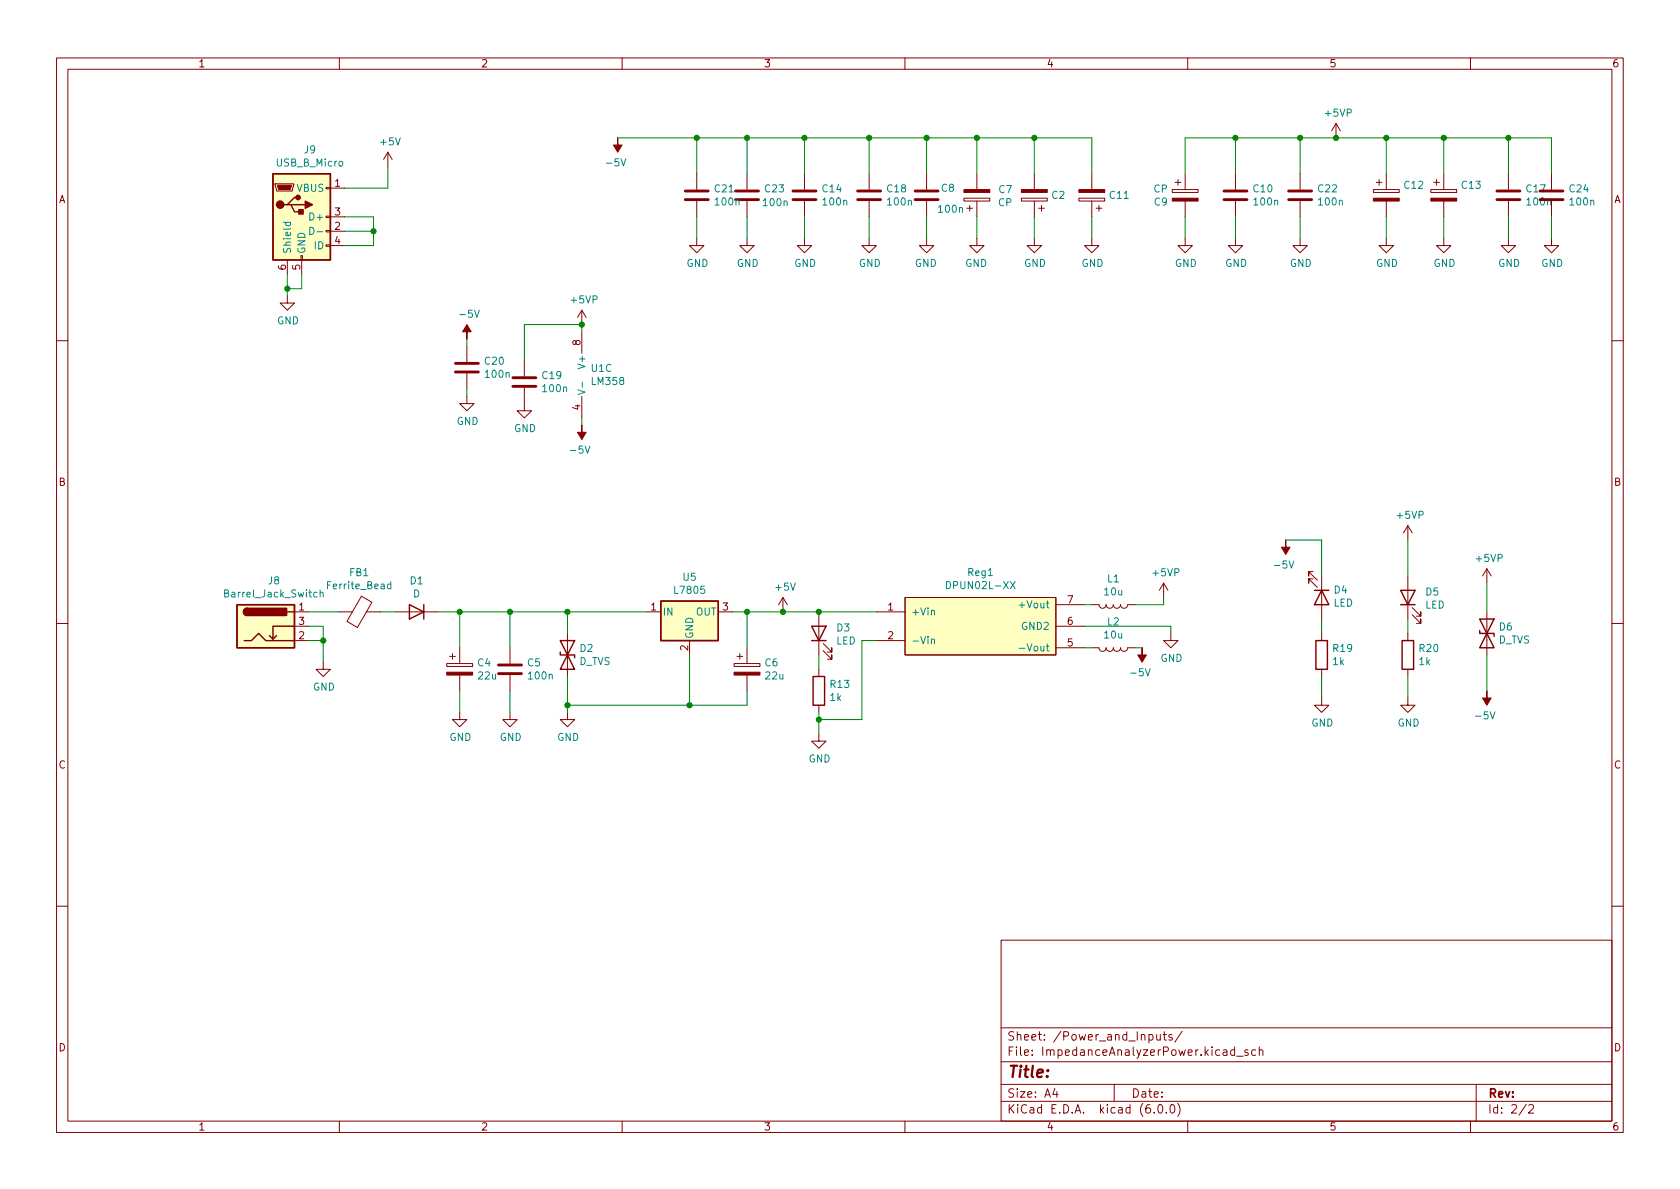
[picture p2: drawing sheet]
<svg xmlns="http://www.w3.org/2000/svg" width="297mm" height="210mm" viewBox="0 0 297 210" stroke-linecap="round" stroke-linejoin="round" font-family="sans-serif">
<g fill="none" stroke="#840000" stroke-width=".18">
<path d="M10 10.2h277v190.1h-277zM12 12.2h273v186.1h-273zM60 10.2v2M110 10.2v2M160 10.2v2M210 10.2v2M260 10.2v2M48.6 32.5h3.3v.3l-.2 1h-2.8zM57.7 38.2h.7v.3h-.7zM57.7 33.1h.7v.3h-.7zM58.4 33.3h2.6M58.4 38.3h2.6"/>
<path d="M68.6 26.9l-.8 1.3M68.6 26.9v2.6M68.6 26.9l.7 1.3M123.2 30.7v2.8M123.2 35.6v2.7M132.1 30.7v2.8M132.1 35.6v2.7M142.2 30.7v2.8M142.2 35.6v2.7M153.7 30.7v2.8M153.7 35.6v2.7M163.8 30.7v2.8"/>
<path d="M163.8 35.6v2.7M170.4 35h4.6v.6h-4.6zM170.9 36.8h1.1M171.4 36.3v1M172.7 30.7v2.8M172.7 35.6v2.7M180.6 35h4.6v.6h-4.6zM182.9 30.7v2.8M182.9 35.6v2.7M183.6 36.8h1.1M184.1 36.3v1M190.8 35h4.5v.6h-4.5z"/>
<path d="M193 30.7v2.8M193 35.6v2.7M193.8 36.8h1M194.3 36.3v1M207.3 33.5h4.5v.5h-4.5zM207.8 32.3h1M208.3 31.7v1.1M209.5 30.7v2.8M209.5 35.6v2.7M218.4 30.7v2.8M218.4 35.6v2.7M229.9 30.7v2.8"/>
<path d="M229.9 35.6v2.7M236.2 21.8l-.7 1.3M236.2 21.8v2.6M236.2 21.8l.8 1.3M242.8 33.5h4.6v.5h-4.6zM243.3 32.3h1M243.8 31.7v1.1M245.1 30.7v2.8M245.1 35.6v2.7M253 33.5h4.6v.5h-4.6zM253.5 32.3h1M254 31.7v1.1"/>
<path d="M255.3 30.7v2.8M255.3 35.6v2.7M266.7 30.7v2.8M266.7 35.6v2.7M274.3 30.7v2.8M274.3 35.6v2.7M50.8 52.3v1.3h1.3l-1.3 1.3-1.3-1.3h1.3M50.8 46v2.5M53.2 45.2h.3v.8h-.3zM53.3 46v2.5M57.7 43.3h.7v.3h-.7zM57.7 40.8h.7v.2h-.7z"/>
<path d="M58.4 40.9h2.6M58.4 43.4h2.6M102.9 54.9v2.5M102.9 58.7v3.8M102.9 54.9l-.8 1.2M102.9 54.9l.7 1.2M123.2 42.2v1.2h1.3l-1.3 1.3-1.3-1.3h1.3M132.1 42.2v1.2h1.2l-1.2 1.3-1.3-1.3h1.3M142.2 42.2v1.2h1.3l-1.3 1.3-1.2-1.3h1.2M153.7 42.2v1.2h1.2l-1.2 1.3-1.3-1.3h1.3M163.8 42.2v1.2h-1.2l1.2 1.3 1.3-1.3h-1.3M172.7 42.2v1.2h-1.3l1.3 1.3 1.3-1.3h-1.3"/>
<path d="M182.9 42.2v1.2h1.2l-1.2 1.3-1.3-1.3h1.3M193 42.2v1.2h1.3l-1.3 1.3-1.2-1.3h1.2M209.5 42.2v1.2h1.3l-1.3 1.3-1.2-1.3h1.2M218.4 42.2v1.2h1.3l-1.3 1.3-1.2-1.3h1.2M229.9 42.2v1.2h1.2l-1.2 1.3-1.3-1.3h1.3M245.1 42.2v1.2h1.3l-1.3 1.3-1.3-1.3h1.3M255.3 42.2v1.2h1.2l-1.2 1.3-1.3-1.3h1.3M266.7 42.2v1.2h1.3l-1.3 1.3-1.3-1.3h1.3M274.3 42.2v1.2h1.3l-1.3 1.3-1.3-1.3h1.3M10 60.2h2M82.5 70.1v1.3h1.3l-1.3 1.2-1.2-1.2h1.2M82.5 61.2v2.8"/>
<path d="M82.5 66v2.8M92.7 68.6v4h1.3l-1.3 1.3-1.3-1.3h1.3M92.7 63.7v2.8M102.9 70.1v3.8M285 60.2h2M248.9 93l-.7 1.2M248.9 93v2.5M248.9 93l.8 1.2M10 110.2h2M52.1 108.2h2.5M52.1 113.3h2.5M52.1 110.7h2.5"/>
<path d="M57.1 117.1v1.3h1.3l-1.3 1.2-1.2-1.2h1.2M59.7 108.2h2.6M63.9 105.4l1.9 1.1-2.6 4.5-1.9-1.1zM64.8 108.2h2.5M69.8 108.2h7.7M79 117.3h4.6v.6h-4.6zM79.5 116.1h1M80 115.6v1M81.3 114.5v2.8M81.3 119.4v2.8M90.2 114.5v2.8M90.2 119.4v2.8"/>
<path d="M100.3 112v7.6M114.3 108.2h2.5M121.9 113.3v2.5M127 108.2h2.5M129.8 117.3h4.6v.6h-4.6zM130.3 116.1h1M130.8 115.6v1M132.1 114.5v2.8M132.1 119.4v2.8M138.4 105.7l-.7 1.2M138.4 105.7v2.5M138.4 105.7l.8 1.2"/>
<path d="M144.8 108.2v7.6M144.8 118.4v1.2M145.5 115.1l1.6 1.5v-.8v.8h-.8M145.5 113.8l1.6 1.5v-.8v.8h-.8M154.9 108.2h5.1M154.9 113.3h5.1M160 105.7h26.7v10.1h-26.7zM186.7 114.5h5.1M186.7 106.9h5.1M186.7 110.7h5.1M193 114.5h1.3a.64 .64 0 0 0 .6 .7 .64 .64 0 0 0 .7-.7 .64 .64 0 0 0 .6 .7 .64 .64 0 0 0 .6-.7 .64 .64 0 0 0 .7 .7 .64 .64 0 0 0 .6-.7 .64 .64 0 0 0 .7 .7 .64 .64 0 0 0 .6-.7h1.3M193 106.9h1.3a.64 .64 0 0 0 .6 .7 .64 .64 0 0 0 .7-.7 .64 .64 0 0 0 .6 .7 .64 .64 0 0 0 .6-.7 .64 .64 0 0 0 .7 .7 .64 .64 0 0 0 .6-.7 .64 .64 0 0 0 .7 .7 .64 .64 0 0 0 .6-.7h1.3"/>
<path d="M205.7 103.1l-.7 1.3M205.7 103.1v2.6M205.7 103.1l.8 1.3M207 112v1.3h1.3l-1.3 1.2-1.3-1.2h1.3M232.2 101.1h-.8v.7v-.7l1.5 1.5M232.2 102.4h-.8v.7v-.7l1.5 1.5M233.7 101.8v7.7M233.7 112v1.3M233.7 118.4v1.2M248.9 101.8v7.7M248.9 112v1.3M248.9 118.4v1.2"/>
<path d="M249.7 108.7l1.5 1.5v-.7v.7h-.8M249.7 107.4l1.5 1.6v-.8v.8h-.8M262.9 100.6l-.8 1.2M262.9 100.6v2.5M262.9 108.2v7.6M262.9 100.6l.8 1.2M285 110.2h2M81.3 126v1.2h1.2l-1.2 1.3-1.3-1.3h1.3M90.2 126v1.2h1.2l-1.2 1.3-1.3-1.3h1.3M100.3 126v1.2h1.3l-1.3 1.3-1.2-1.3h1.2M144.8 129.8v1.3h1.2l-1.2 1.2-1.3-1.2h1.3M144.8 124.7v1.3"/>
<path d="M233.7 123.4v1.3h1.2l-1.2 1.3-1.3-1.3h1.3M248.9 123.4v1.3h1.3l-1.3 1.3-1.3-1.3h1.3M10 160.2h2M177 166.3h108v32h-108zM285 160.2h2M60 198.3v2M110 198.3v2M160 198.3v2M177 194.8h108M177 191.8h108M177 187.8h108M177 181.8h108"/>
<path d="M186.5 192.5l-.4 1h1M186.9 193v1M197 191.8v3M204.1 196.7v.1M204.5 182.9l.1 1h.3l.2-.1M204.9 195.4l.2-.1a.81 .81 0 0 1 .6 .7 .81 .81 0 0 1-.3 .8h-.2a.81 .81 0 0 1-.6-.6 .81 .81 0 0 1 .3-.8zM205.1 182.9v1M205.6 182.9h.6M205.9 182.4v1.3l.3 .2M206.2 196.7v.1M207.1 195.4l.1-.1a.81 .81 0 0 1 .6 .7 .81 .81 0 0 1-.3 .8h-.1a.81 .81 0 0 1-.6-.6 .81 .81 0 0 1 .3-.8zM207.2 183l-.3-.1-.3 .2 .1 .3 .5 .1v.4h-.6"/>
<path d="M208.2 195.1a1.72 1.72 0 0 1 0 2.3M209 182.4l-1.3 1.9M210 198.3v2M218.3 185.7l-.4-.1-.3 .3v.4l.1 .3h.6M218.3 185.1v1.5M218.6 186.8h1.2M220.6 185.7l-.3-.1-.2 .2v.3l.5 .1v.4h-.5M222 185.7l-.4-.1-.3 .3v.4l.1 .3h.6M222.6 185.8l.3-.2 .3 .1 .1 .9M222.6 185.1v1.5M260 198.3v2M261 191.8v6.5"/>
<path d="M269.9 195.3l-1.3 1.9M270.3 195.5l.6-.2 .2 .2 .1 .3-1 1h1"/>
</g>
<g fill="none" stroke="#840000" stroke-width=".51">
<path d="M121.2 35.3h4M121.2 33.8h4M130 35.3h4.1M130 33.8h4.1M140.2 35.3h4.1M140.2 33.8h4.1M151.6 35.3h4.1M151.6 33.8h4.1M161.8 35.3h4.1M161.8 33.8h4.1M216.4 35.3h4.1M216.4 33.8h4.1"/>
<path d="M227.8 35.3h4.1M227.8 33.8h4.1M264.7 35.3h4M264.7 33.8h4M272.3 35.3h4.1M272.3 33.8h4.1M80.5 65.8h4.1M80.5 64.3h4.1M90.7 68.3h4M90.7 66.8h4M88.1 119.1h4.1M88.1 117.6h4.1"/>
</g>
<g fill="#ffffc2" stroke="#ffffc2" stroke-width=".18">
<path d="M116.8 106.3h10.2v7h-10.2z"/>
<path d="M160 105.7h26.7v10.1h-26.7z"/>
<path d="M41.9 106.9h10.2v7.6h-10.2z"/>
<path d="M48.3 30.7h10.1v15.3h-10.1z"/>
</g>
<g fill="none" stroke="#840000" stroke-width=".25">
<path d="M48.3 30.7h10.1v15.3h-10.1zM50.8 36.2h.6l.7 1.3h1.2M51.4 36.2h2.6M52.7 34.9h-.6l-1.3 1.3h-.6M41.9 106.9h10.2v7.6h-10.2zM43.2 113.3h1.2l1.3-1.3 1.3 1.3h5.1M43.7 107.6a.64 .64 0 0 0-.6 .6 .64 .64 0 0 0 .6 .6M48.9 112.4l-.6 .6M50.8 108.2h1.3M52.1 110.7h-3.8v2.3l-.7-.6M72.4 106.9l2.5 1.3-2.5 1.3zM74.9 106.9v2.6"/>
<path d="M99.1 115.3v.5h2.5v.5M99.1 113.3l2.5 5.1h-2.5l2.5-5.1zM116.8 106.3h10.2v7h-10.2zM143.5 110.7h2.5l-1.2 2.6zM143.5 113.3h2.5M143.8 119.6h2v5.1h-2zM232.4 104.4h2.5M232.7 113.3h2v5.1h-2zM233.7 104.4l1.2 2.5h-2.5zM247.6 104.4h2.6l-1.3 2.5zM247.6 106.9h2.6M247.9 113.3h2v5.1h-2z"/>
<path d="M261.6 111.5v.5h2.6v.5M261.6 109.5l2.6 5h-2.6l2.6-5z"/>
</g>
<g fill="#840000" stroke="#840000" stroke-width=".18">
<path d="M102.9 75.2v1.2h.7l-.7 1.3-.8-1.3h.8z"/>
<path d="M109.2 24.4v1.2h.8l-.8 1.3-.7-1.3h.7z"/>
<path d="M129.8 118.9h4.6v.5h-4.6z"/>
<path d="M242.8 35h4.6v.6h-4.6z"/>
<path d="M227.3 95.5v1.3h.8l-.8 1.2-.7-1.2h.7z"/>
<path d="M201.9 114.5v1.3h.8l-.8 1.3-.7-1.3h.7z"/>
<path d="M262.9 122.2v1.2h.8l-.8 1.3-.8-1.3h.8z"/>
<path d="M253 35h4.6v.6h-4.6z"/>
<path d="M207.3 35h4.5v.6h-4.5z"/>
<path d="M190.8 33.5h4.5v.5h-4.5z"/>
<path d="M49 32.8h2.6l-.3 .7h-2z"/>
<path d="M82.5 57.4l.8 1.3h-.8v1.2v-1.2h-.7z"/>
<path d="M79 118.9h4.6v.5h-4.6z"/>
<path d="M170.4 33.5h4.6v.5h-4.6z"/>
<path d="M180.6 33.5h4.6v.5h-4.6z"/>
</g>
<g fill="none" stroke="#008484" stroke-width=".18">
<path d="M50.1 39.3h1.3M50.6 39.3l-.1 .4 .3 .2 .5-.1v-.5M54.8 40.2a.64 .64 0 0 1 .7 .6 .64 .64 0 0 1-.7 .7zM56.1 41h.9M102.2 68.9l1.2 .5-1.2 .4M103 67.5v1M56.6 104.8l.2-.1 .3 .1v.8M56.6 104.3v1.3M69.1 103.3h-.4l-.2 .2 .1 .6h.5M69.1 102.9v1.2M164.7 108l.2-.1 .3 .1v.8M164.7 113.1l.2-.1 .3 .1v.8"/>
<path d="M167.3 102.8a.64 .64 0 0 1 .8 .7 .64 .64 0 0 1-.8 .6zM178.6 102.8l.9 1.3M179.5 102.8l-.9 1.3M180.2 114.6h1"/>
</g>
<g fill="#840000" stroke="#840000" stroke-width=".25">
<path d="M43.2 107.8l.5-.2v1.2a.64 .64 0 0 1-.6-.4 .64 .64 0 0 1 .1-.6z"/>
<path d="M43.7 107.6h7v1.2h-7z"/>
<path d="M54 35.6l1.2 .6-1.2 .6z"/>
<path d="M52.8 37.1h.8v.7h-.8z"/>
<circle cx="49.5" cy="36.2" r=".63"/>
<circle cx="52.7" cy="34.9" r=".38"/>
</g>
<g fill="none" stroke="#008400" stroke-width=".18">
<path d="M61 38.3h5v5.1h-5M68.6 29.5v3.8h-7.6M109.2 24.4h83.8v6.3M123.2 24.4v6.3M123.2 38.3v3.9M132.1 24.4v6.3M132.1 38.3v3.9M142.2 24.4v6.3M142.2 38.3v3.9M153.7 24.4v6.3M153.7 38.3v3.9M163.8 24.4v6.3"/>
<path d="M163.8 38.3v3.9M172.7 24.4v6.3M172.7 38.3v3.9M182.9 24.4v6.3M182.9 38.3v3.9M193 38.3v3.9M209.5 30.7v-6.3h64.8v6.3M209.5 38.3v3.9M218.4 24.4v6.3M218.4 38.3v3.9M229.9 24.4v6.3M229.9 38.3v3.9"/>
<path d="M245.1 24.4v6.3M245.1 38.3v3.9M255.3 24.4v6.3M255.3 38.3v3.9M266.7 24.4v6.3M266.7 38.3v3.9M274.3 38.3v3.9M50.8 48.5v3.8M53.3 48.5v2.5h-2.5M61 40.9h5M82.5 59.9v1.3M102.9 58.7v-1.3h-10.2v6.3"/>
<path d="M82.5 68.8v1.3M102.9 73.9v1.3M227.3 95.5h6.4v6.3M248.9 95.5v6.3M54.6 110.7h2.5v6.4M54.6 108.2h5.1M54.6 113.3h2.5M67.3 108.2h2.5M77.5 108.2h36.8M81.3 108.2v6.3M90.2 108.2v6.3M100.3 108.2v3.8"/>
<path d="M100.3 119.6v6.4M121.9 115.8v8.9M129.5 108.2h25.4M132.1 108.2v6.3M144.8 115.8v2.6M154.9 113.3h-2.5v13.9h-7.6M191.8 106.9h1.2M191.8 110.7h15.2v1.3M191.8 114.5h1.2M200.7 114.5h1.2M205.7 105.7v1.2h-5M233.7 109.5v2.5"/>
<path d="M233.7 119.6v3.8M248.9 109.5v2.5M248.9 119.6v3.8M262.9 103.1v5.1M262.9 115.8v6.4M81.3 122.2v3.8M90.2 122.2v3.8M132.1 122.2v2.5h-31.8M144.8 126v3.8"/>
</g>
<g fill="#008400" stroke="#008400" stroke-width=".18">
<circle cx="121.9" cy="124.7" r=".46"/>
<circle cx="100.3" cy="124.7" r=".46"/>
<circle cx="144.8" cy="127.2" r=".46"/>
<circle cx="132.1" cy="108.2" r=".46"/>
<circle cx="138.4" cy="108.2" r=".46"/>
<circle cx="90.2" cy="108.2" r=".46"/>
<circle cx="100.3" cy="108.2" r=".46"/>
<circle cx="245.1" cy="24.4" r=".46"/>
<circle cx="255.3" cy="24.4" r=".46"/>
<circle cx="229.9" cy="24.4" r=".46"/>
<circle cx="218.4" cy="24.4" r=".46"/>
<circle cx="236.2" cy="24.4" r=".46"/>
<circle cx="142.2" cy="24.4" r=".46"/>
<circle cx="132.1" cy="24.4" r=".46"/>
<circle cx="123.2" cy="24.4" r=".46"/>
<circle cx="102.9" cy="57.4" r=".46"/>
<circle cx="153.7" cy="24.4" r=".46"/>
<circle cx="266.7" cy="24.4" r=".46"/>
<circle cx="50.8" cy="51" r=".46"/>
<circle cx="57.1" cy="113.3" r=".46"/>
<circle cx="66" cy="40.9" r=".46"/>
<circle cx="81.3" cy="108.2" r=".46"/>
<circle cx="163.8" cy="24.4" r=".46"/>
<circle cx="172.7" cy="24.4" r=".46"/>
<circle cx="182.9" cy="24.4" r=".46"/>
<circle cx="144.8" cy="108.2" r=".46"/>
</g>
<text font-size="2.8" fill="#840000" x="178" y="190.6">Title:</text>
<g font-size="2.1" fill="#840000">
<text x="178" y="184">Sheet: /Power_and_Inputs/</text>
<text x="178" y="186.7">File: ImpedanceAnalyzerPower.kicad_sch</text>
<text x="178" y="196.9">KiCad E.D.A. kicad (6.0.0)</text>
<text x="178" y="194.1">Size: A4</text>
<text x="200" y="194.1">Date:</text>
<text x="263" y="194.1">Rev:</text>
<text x="263" y="196.9">Id: 2/2</text>
</g>
<g font-size="1.8" fill="#840000">
<text x="35" y="11.9">1</text>
<text x="85" y="11.9">2</text>
<text x="135" y="11.9">3</text>
<text x="185" y="11.9">4</text>
<text x="235" y="11.9">5</text>
<text x="285" y="11.9">6</text>
<text x="10.3" y="35.9">A</text>
<text x="59.2" y="33">1</text>
<text x="285.3" y="35.9">A</text>
<text x="59.2" y="40.6">2</text>
<text x="59.2" y="38.1">3</text>
<text x="50.5" y="47.7" transform="rotate(-90 50.5 47.7)">6</text>
<text x="53.1" y="47.7" transform="rotate(-90 53.1 47.7)">5</text>
<text x="59.2" y="43.2">4</text>
<text x="102.6" y="61.1" transform="rotate(-90 102.6 61.1)">8</text>
<text x="102.6" y="72.5" transform="rotate(-90 102.6 72.5)">4</text>
<text x="10.3" y="85.9">B</text>
<text x="285.3" y="85.9">B</text>
<text x="52.8" y="107.9">1</text>
<text x="115.1" y="107.9">1</text>
<text x="127.8" y="107.9">3</text>
<text x="157" y="107.9">1</text>
<text x="188.7" y="106.7">7</text>
<text x="52.8" y="113">2</text>
<text x="52.8" y="110.5">3</text>
<text x="157" y="113">2</text>
<text x="188.7" y="110.5">6</text>
<text x="121.7" y="115" transform="rotate(-90 121.7 115)">2</text>
<text x="188.7" y="114.3">5</text>
<text x="10.3" y="135.9">C</text>
<text x="285.3" y="135.9">C</text>
<text x="10.3" y="185.9">D</text>
<text x="285.3" y="185.9">D</text>
<text x="35" y="199.9">1</text>
<text x="85" y="199.9">2</text>
<text x="135" y="199.9">3</text>
<text x="185" y="199.9">4</text>
<text x="235" y="199.9">5</text>
<text x="285" y="199.9">6</text>
</g>
<g font-size="1.8" fill="#008484">
<text x="234.4" y="20.6">+5VP</text>
<text x="48.9" y="29.4">USB_B_Micro</text>
<text x="53.8" y="27.1">J9</text>
<text x="67.4" y="25.7">+5V</text>
<text x="107.5" y="29.4">-5V</text>
<text x="52.5" y="33.9">VBUS</text>
<text x="126.4" y="34">C21</text>
<text x="135.3" y="34">C23</text>
<text x="145.5" y="34">C14</text>
<text x="156.9" y="34">C18</text>
<text x="166.5" y="33.9">C8</text>
<text x="176.6" y="34.1">C7</text>
<text x="186" y="35.2">C2</text>
<text x="196.3" y="35.2">C11</text>
<text x="204" y="34">CP</text>
<text x="221.7" y="34">C10</text>
<text x="233.1" y="34">C22</text>
<text x="248.3" y="33.4">C12</text>
<text x="258.5" y="33.4">C13</text>
<text x="269.9" y="34">C17</text>
<text x="277.5" y="34">C24</text>
<text x="55.1" y="39">D+</text>
<text x="126.6" y="36.3">100n</text>
<text x="135.1" y="36.4">100n</text>
<text x="145.6" y="36.3">100n</text>
<text x="157" y="36.3">100n</text>
<text x="166.1" y="37.6">100n</text>
<text x="176.5" y="36.4">CP</text>
<text x="204.1" y="36.3">C9</text>
<text x="221.8" y="36.3">100n</text>
<text x="233.2" y="36.3">100n</text>
<text x="270.1" y="36.3">100n</text>
<text x="277.7" y="36.3">100n</text>
<text x="51.4" y="45" transform="rotate(-90 51.4 45)">Shield</text>
<text x="54" y="45" transform="rotate(-90 54 45)">GND</text>
<text x="55.6" y="44.1">ID</text>
<text x="121.4" y="47.2">GND</text>
<text x="130.2" y="47.2">GND</text>
<text x="140.4" y="47.2">GND</text>
<text x="151.8" y="47.2">GND</text>
<text x="161.7" y="47.2">GND</text>
<text x="170.6" y="47.2">GND</text>
<text x="181" y="47.2">GND</text>
<text x="191.2" y="47.2">GND</text>
<text x="207.7" y="47.2">GND</text>
<text x="216.6" y="47.2">GND</text>
<text x="228" y="47.2">GND</text>
<text x="243.3" y="47.2">GND</text>
<text x="253.4" y="47.2">GND</text>
<text x="264.9" y="47.2">GND</text>
<text x="272.5" y="47.2">GND</text>
<text x="101.1" y="53.6">+5VP</text>
<text x="49" y="57.3">GND</text>
<text x="81.6" y="56.2">-5V</text>
<text x="85.8" y="64.5">C20</text>
<text x="103.5" y="64.8" transform="rotate(-90 103.5 64.8)">V+</text>
<text x="104.6" y="65.8">U1C</text>
<text x="85.9" y="66.8">100n</text>
<text x="95.9" y="67">C19</text>
<text x="96.1" y="69.3">100n</text>
<text x="104.7" y="68.1">LM358</text>
<text x="80.7" y="75.1">GND</text>
<text x="90.9" y="76.4">GND</text>
<text x="101.1" y="80.2">-5V</text>
<text x="247.1" y="91.7">+5VP</text>
<text x="61.8" y="101.9">FB1</text>
<text x="171.2" y="101.8">Reg1</text>
<text x="203.9" y="101.9">+5VP</text>
<text x="225.6" y="100.5">-5V</text>
<text x="261.1" y="99.4">+5VP</text>
<text x="40.1" y="105.6">Barrel_Jack_Switch</text>
<text x="47.5" y="103.3">J8</text>
<text x="58.1" y="104.2">Ferrite_Bead</text>
<text x="72.5" y="103.3">D1</text>
<text x="73" y="105.6">D</text>
<text x="119.4" y="105">L7805</text>
<text x="120.8" y="102.7">U5</text>
<text x="137.2" y="104.4">+5V</text>
<text x="167.9" y="104.2">DPUN02L-XX</text>
<text x="180.7" y="107.6">+Vout</text>
<text x="195.3" y="105.3">10u</text>
<text x="195.8" y="103">L1</text>
<text x="235.7" y="107.3">LED</text>
<text x="235.9" y="104.9">D4</text>
<text x="252" y="107.6">LED</text>
<text x="252.1" y="105.3">D5</text>
<text x="117.1" y="108.8">IN</text>
<text x="122.6" y="113" transform="rotate(-90 122.6 113)">GND</text>
<text x="123" y="108.8">OUT</text>
<text x="147.8" y="114">LED</text>
<text x="148" y="111.7">D3</text>
<text x="161" y="108.8">+Vin</text>
<text x="161" y="113.9">-Vin</text>
<text x="180.8" y="111.4">GND2</text>
<text x="195.3" y="112.9">10u</text>
<text x="195.8" y="110.6">L2</text>
<text x="264.9" y="113.8">D_TVS</text>
<text x="265.1" y="111.5">D6</text>
<text x="84.5" y="117.8">C4</text>
<text x="93.3" y="117.8">C5</text>
<text x="102.3" y="117.6">D_TVS</text>
<text x="102.6" y="115.3">D2</text>
<text x="135.3" y="117.8">C6</text>
<text x="181.2" y="115.2">-Vout</text>
<text x="200.2" y="119.6">-5V</text>
<text x="205.2" y="117">GND</text>
<text x="235.7" y="117.6">1k</text>
<text x="235.8" y="115.3">R19</text>
<text x="250.9" y="117.6">1k</text>
<text x="251" y="115.3">R20</text>
<text x="55.3" y="122.1">GND</text>
<text x="84.6" y="120.1">22u</text>
<text x="93.5" y="120.1">100n</text>
<text x="135.4" y="120.1">22u</text>
<text x="146.8" y="123.9">1k</text>
<text x="146.9" y="121.6">R13</text>
<text x="79.4" y="131">GND</text>
<text x="88.3" y="131">GND</text>
<text x="98.5" y="131">GND</text>
<text x="231.8" y="128.5">GND</text>
<text x="247.1" y="128.5">GND</text>
<text x="261.1" y="127.2">-5V</text>
<text x="142.9" y="134.8">GND</text>
</g>
</svg>
